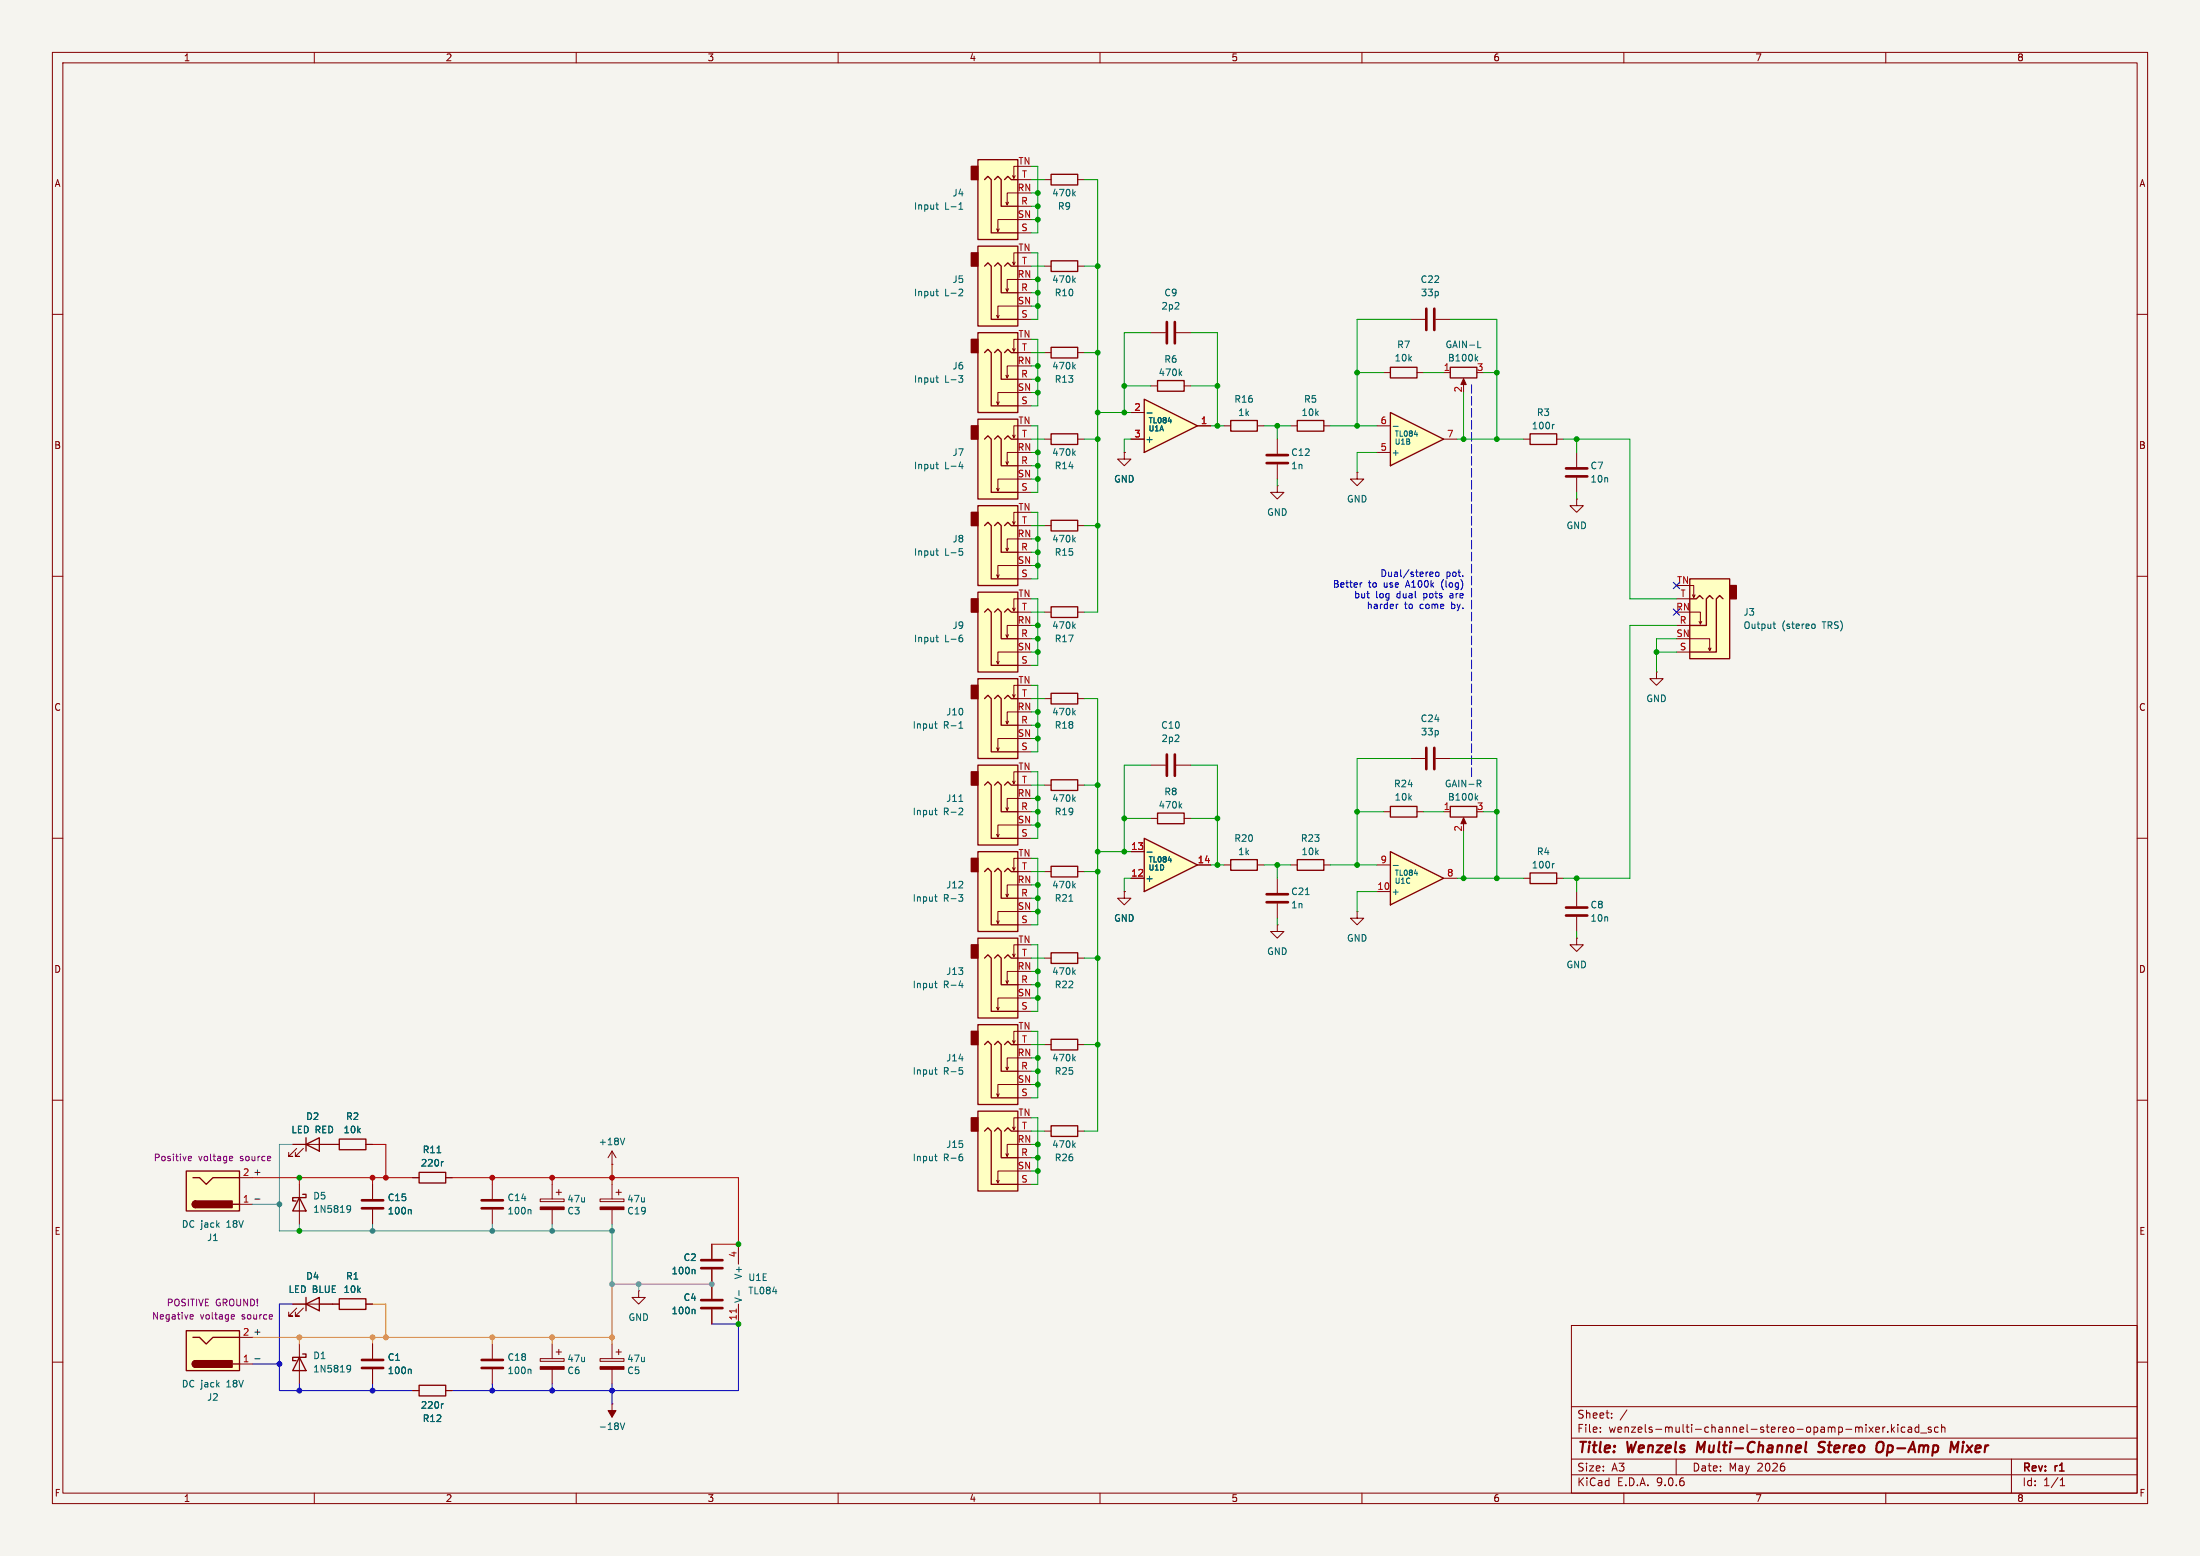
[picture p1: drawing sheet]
<svg xmlns="http://www.w3.org/2000/svg" width="420mm" height="297mm" viewBox="0 0 420 297" stroke-linecap="round" stroke-linejoin="round" font-family="sans-serif">
<path d="M0 0h420v297h-420z" fill="#f5f4ef" stroke="#f5f4ef" stroke-width=".19"/>
<g fill="none" stroke="#840000" stroke-width=".19">
<path d="M10 10h400v277h-400zM12 12h396v273h-396zM60 10v2M110 10v2M160 10v2M210 10v2M260 10v2M310 10v2M360 10v2M10 60h2M408 60h2M10 110h2"/>
<path d="M408 110h2M10 160h2M264.2 154.9h1.2M270.5 154.9h1.3M408 160h2M233.7 165.1h1.2M240 165.1h1.3M243.8 176.5v1.3h1.3l-1.3 1.3-1.2-1.3h1.2M243.8 176.5h.1M243.8 167.6v2.8M243.8 172.5v2.8M246.4 165.1h1.2"/>
<path d="M252.7 165.1h1.3M259.1 174v1.3h1.2l-1.2 1.2-1.3-1.2h1.3M259.1 174h.1M301 179.1v1.2h1.3l-1.3 1.3-1.3-1.3h1.3M301 179.1h.1M301 170.2v2.8M301 175v2.8M10 210h2M408 210h2M300 253h108v32h-108zM10 260h2M300 278.5h108"/>
<path d="M300 274.5h108M300 268.5h108M305.5 273.2v.2M305.5 272.5v.1M307.7 270.5v.2M307.7 269.8v.1M310.6 269.1l-1.3 1.9M320 278.5v3M356.8 272.4l.8 1M357.6 272.4l-.8 1M358.1 272.9l.7-.2-.1-.2-.4-.1-.2 .2 .1 .7h.5M359.4 272.4v1"/>
<path d="M359.9 272.4l-.3 .1-.2 .2M360.4 273.2v.2M361.1 271.9v1.5M361.2 272.8l.5 .6M361.7 272.4l-.6 .6M362.3 271.9v.1M362.3 272.4v1M363.7 272.5l-.5-.1-.3 .3 .2 .6h.6M364.3 272.5h.6v.9M364.9 272.7l-.5 .1a.29 .29 0 0 0-.2 .3 .29 .29 0 0 0 .2 .3l.5-.1M366.3 272.5l-.4-.1-.3 .3 .1 .6h.6M366.3 271.9v1.5"/>
<path d="M366.7 273.5h1.1M368.7 272.5l-.4-.1-.2 .2 .1 .2 .5 .2v.3h-.6M370 272.5l-.4-.1-.3 .3 .1 .6h.6M370.7 272.5l.2-.1 .3 .1 .1 .9M370.7 271.9v1.5M384 278.5v6.5M408 260h2M60 285v2M110 285v2M160 285v2M210 285v2M260 285v2"/>
<path d="M300 281.5h108M310 285v2M360 285v2M393.3 283.6h.9M393.3 282.5l.4-.4v1.5"/>
</g>
<path d="M324.2 275.2l-.3 2M344.8 275.2l-.2 1.7 .3 .3M348.1 277a.85 .85 0 0 1-1 .1M348.2 275.2l-.7 .1a.46 .46 0 0 0-.3 .5 .46 .46 0 0 0 .4 .4l.5 .1M358.4 275.5a.69 .69 0 0 1 1.1 0 1.47 1.47 0 0 1-.5 1.7l-.6-.1M372.5 275.2l.5 1.4 .9-1.4-.3 2M374.7 275.9l-.1 1.3M374.8 275.2v.2" fill="none" stroke="#840000" stroke-width=".4"/>
<path d="M265.4 153.9h5.1v2.1h-5.1zM234.9 164.1h5.1v2h-5.1zM247.6 164.1h5.1v2h-5.1z" fill="none" stroke="#840000" stroke-width=".25"/>
<path d="M241.8 170.7h4.1M241.8 172.2h4.1M299 173.2h4M299 174.8h4" fill="none" stroke="#840000" stroke-width=".51"/>
<path d="M249.2 170.8h.7" fill="none" stroke="#006464" stroke-width=".19"/>
<path d="M265.4 162.6l10.2 5-10.2 5.1z" fill="#ffffc2"/>
<path d="M276.9 153.9h5v2.1h-5zM265.4 162.6l10.2 5-10.2 5.1zM292.1 166.6h5.1v2.1h-5.1z" fill="none" stroke="#840000" stroke-width=".25"/>
<path d="M269.2 144.8h2.8M274.1 144.8h2.8M275.6 154.9h1.3M279.4 156.5v1M262.9 170.2h2.5M262.9 165.1h2.5M275.6 167.6h2.5M290.8 167.6h1.3M297.2 167.6h1.2" fill="none" stroke="#840000" stroke-width=".19"/>
<path d="M281.8 152.2l.3 .5M282 148.9h.5l.2 .3-.1 .3-.6 .1M282.1 151.9l-.5 .5M282.3 149.6l.4 .6M266 165.2h.9M270 166.7h.6M296.7 164.8l-.2 .1" fill="none" stroke="#006464" stroke-width=".19"/>
<path d="M272.3 142.7v4.1M273.8 142.7v4.1" fill="none" stroke="#840000" stroke-width=".51"/>
<path d="M279.4 156.1l.5 1.1h-1z" fill="#840000" stroke="#840000" stroke-width=".19"/>
<path d="M322.6 110.5h7.6v15.2h-7.6z" fill="#ffffc2"/>
<path d="M330.2 111.8h1.3v2.5h-1.3z" fill="#840000" stroke="#840000" stroke-width=".25"/>
<path d="M276.9 70.1h5v2h-5zM322.6 110.5h7.6v15.2h-7.6zM322.6 114.3h1.2l.7-.6 .6 .6M327 114.3l-.6-.6-.6 .6v5.1h-3.2M328.9 114.3l-.6-.6-.6 .6v10.2h-5.1" fill="none" stroke="#840000" stroke-width=".25"/>
<g fill="none" stroke="#840000" stroke-width=".19">
<path d="M269.2 61h2.8M274.1 61h2.8M275.6 71.1h1.3M279.4 72.6v1.1M301 95.3v1.2h1.3l-1.3 1.3-1.3-1.3h1.3M301 95.3h.1M301 86.4v2.8M301 91.2v2.8M320 119.4h2.6M320 114.3h2.6M322.6 116.8h2v2.3l.3-.5M322.6 111.8h.7v2.2l.3-.5"/>
<path d="M323.1 113.5l.2 .5M324.4 118.6l.2 .5M320 124.5h2.6M322.6 121.9h3.8v2.3l.2-.5M326.1 123.7l.3 .5"/>
</g>
<path d="M281.8 68.4l.3 .5M282.1 68.1l-.5 .4M282.1 66.4h.6M338.5 119.1h.5M338.7 118.7v1.1l.3 .2M346.1 119.1l.3 .1 .1 .2v.4l-.4 .2" fill="none" stroke="#006464" stroke-width=".19"/>
<path d="M279.4 72.3l.5 1.1h-1z" fill="#840000" stroke="#840000" stroke-width=".19"/>
<path d="M272.3 58.9v4.1M273.8 58.9v4.1M299 89.4h4M299 90.9h4" fill="none" stroke="#840000" stroke-width=".51"/>
<path d="M265.4 78.7l10.2 5.1-10.2 5.1z" fill="#ffffc2"/>
<path d="M265.4 78.7l10.2 5.1-10.2 5.1zM200.7 82.8h5v2h-5z" fill="none" stroke="#840000" stroke-width=".25"/>
<path d="M199.4 83.8h1.3M205.7 83.8h1.3M262.9 86.4h2.5M262.9 81.3h2.5M275.6 83.8h2.5" fill="none" stroke="#840000" stroke-width=".19"/>
<path d="M204.9 86.5l.4 .4M205.3 86.1l-.5 .5M266 81.4h.9M270 82.9h.6" fill="none" stroke="#006464" stroke-width=".19"/>
<path d="M186.7 80h7.6v15.3h-7.6z" fill="#ffffc2"/>
<path d="M185.4 81.3h1.3v2.5h-1.3z" fill="#840000" stroke="#840000" stroke-width=".25"/>
<path d="M186.7 80h7.6v15.3h-7.6zM188 83.8l.6-.6 .6 .6v10.2h5.1M189.9 83.8l.6-.6 .6 .6v5.1h3.2M191.8 83.8l.6-.6 .6 .6h1.3" fill="none" stroke="#840000" stroke-width=".25"/>
<path d="M190.8 93.2l-.3 .5M192.5 88.1l-.2 .5M193.8 83.1l-.3 .5M194.3 91.4h-3.8v2.3l-.3-.5M194.3 86.4h-2v2.2l-.3-.5M194.3 81.3h-.8v2.3l-.2-.5M194.3 94h2.5M194.3 88.9h2.5M194.3 83.8h2.5" fill="none" stroke="#840000" stroke-width=".19"/>
<path d="M178.7 88.6h.4M178.8 89.3l.3 .2M183.1 89.1h.8M183.7 88.6v.9" fill="none" stroke="#006464" stroke-width=".19"/>
<path d="M186.7 96.5h7.6v15.3h-7.6z" fill="#ffffc2"/>
<path d="M185.4 97.8h1.3v2.5h-1.3z" fill="#840000" stroke="#840000" stroke-width=".25"/>
<path d="M186.7 96.5h7.6v15.3h-7.6zM200.7 99.3h5v2h-5zM188 100.3l.6-.6 .6 .6v10.2h5.1M189.9 100.3l.6-.6 .6 .6v5.1h3.2M191.8 100.3l.6-.6 .6 .6h1.3" fill="none" stroke="#840000" stroke-width=".25"/>
<path d="M193.8 99.6l-.3 .5M194.3 97.8h-.8v2.3l-.2-.5M190.8 109.7l-.3 .5M192.5 104.6l-.2 .6M194.3 108h-3.8v2.2l-.3-.5M194.3 102.9h-2v2.3l-.3-.6M194.3 110.5h2.5M194.3 105.4h2.5M194.3 100.3h2.5M199.4 100.3h1.3M205.7 100.3h1.3" fill="none" stroke="#840000" stroke-width=".19"/>
<path d="M178.7 105.1h.4M178.8 105.8l.3 .2M183.1 104.7h.6M183.3 105.2h.3l.2 .2-.1 .5-.4 .1M204.9 103l.4 .4M205.3 102.6l-.5 .5" fill="none" stroke="#006464" stroke-width=".19"/>
<path d="M186.7 129.5h7.6v15.3h-7.6z" fill="#ffffc2"/>
<path d="M185.4 130.8h1.3v2.6h-1.3z" fill="#840000" stroke="#840000" stroke-width=".25"/>
<path d="M186.7 129.5h7.6v15.3h-7.6zM188 133.4l.6-.7 .6 .7v10.1h5.1M189.9 133.4l.6-.7 .6 .7v5h3.2M191.8 133.4l.6-.7 .6 .7h1.3" fill="none" stroke="#840000" stroke-width=".25"/>
<path d="M192.5 137.7l-.2 .5M193.8 132.6l-.3 .5M194.3 135.9h-2v2.3l-.3-.5M194.3 130.8h-.8v2.3l-.2-.5M194.3 138.4h2.5M194.3 133.4h2.5M190.8 142.7l-.3 .6M194.3 141h-3.8v2.3l-.3-.6M194.3 143.5h2.5" fill="none" stroke="#840000" stroke-width=".19"/>
<path d="M178.4 138.2h.5M178.6 138.8l.3 .2M183.1 139h.7M183.2 138l.2-.3v1.3" fill="none" stroke="#006464" stroke-width=".19"/>
<path d="M186.7 113h7.6v15.3h-7.6z" fill="#ffffc2"/>
<path d="M185.4 114.3h1.3v2.5h-1.3z" fill="#840000" stroke="#840000" stroke-width=".25"/>
<path d="M265.4 70.1h5.1v2h-5.1zM186.7 113h7.6v15.3h-7.6zM188 116.8l.6-.6 .6 .6v10.2h5.1M189.9 116.8l.6-.6 .6 .6v5.1h3.2M191.8 116.8l.6-.6 .6 .6h1.3M200.7 115.8h5v2.1h-5zM200.7 132.3h5v2.1h-5z" fill="none" stroke="#840000" stroke-width=".25"/>
<g fill="none" stroke="#840000" stroke-width=".19">
<path d="M264.2 71.1h1.2M270.5 71.1h1.3M214.6 86.4v1.2h1.3l-1.3 1.3-1.2-1.3h1.2M214.6 86.4h.1M193.8 116.1l-.3 .5M194.3 119.4h-2v2.3l-.3-.5M194.3 114.3h-.8v2.3l-.2-.5M194.3 116.8h2.5M199.4 116.8h1.3M205.7 116.8h1.3M190.8 126.2l-.3 .5M192.5 121.2l-.2 .5"/>
<path d="M194.3 124.5h-3.8v2.2l-.3-.5M194.3 127h2.5M194.3 121.9h2.5M199.4 133.4h1.3M205.7 133.4h1.3"/>
</g>
<path d="M204.9 119.5l.4 .5M205.3 119.1l-.5 .5M178.7 121.7h.4M178.8 122.3l.3 .2M183.3 121.7h.3l.2 .3-.1 .4-.4 .1M183.4 121.2h.3M204.9 136l.4 .5M205.3 135.6l-.5 .5" fill="none" stroke="#006464" stroke-width=".19"/>
<path d="M218.4 76.2l10.2 5.1-10.2 5.1z" fill="#ffffc2"/>
<path d="M200.7 66.3h5v2h-5zM218.4 76.2l10.2 5.1-10.2 5.1zM221 72.6h5.1v2.1h-5.1z" fill="none" stroke="#840000" stroke-width=".25"/>
<path d="M199.4 67.3h1.3M205.7 67.3h1.3M215.9 78.7h2.5M219.7 73.7h1.3M219.7 63.5h2.8M224.5 63.5h2.8M226.1 73.7h1.2M215.9 83.8h2.5M228.6 81.3h2.5M214.6 170.2v1.3h1.3l-1.3 1.2-1.2-1.2h1.2M214.6 170.2h.1" fill="none" stroke="#840000" stroke-width=".19"/>
<path d="M204.9 69.9l.4 .5M205.3 69.6l-.5 .5M219 78.8h.9M225.2 71.2l.4 .5M225.6 70.9l-.5 .4M223 80.4h.6" fill="none" stroke="#006464" stroke-width=".19"/>
<path d="M222.8 61.5v4M224.3 61.5v4" fill="none" stroke="#840000" stroke-width=".51"/>
<path d="M218.4 160l10.2 5.1-10.2 5.1z" fill="#ffffc2"/>
<path d="M221 155.2h5.1v2h-5.1zM218.4 160l10.2 5.1-10.2 5.1z" fill="none" stroke="#840000" stroke-width=".25"/>
<path d="M219.7 156.2h1.3M219.7 146.1h2.8M224.5 146.1h2.8M226.1 156.2h1.2M215.9 167.6h2.5M215.9 162.6h2.5M228.6 165.1h2.5" fill="none" stroke="#840000" stroke-width=".19"/>
<path d="M225.2 153.8l.4 .4M225.6 153.4l-.5 .5M219 162.7h.9M223 164.2h.6" fill="none" stroke="#006464" stroke-width=".19"/>
<path d="M222.8 144v4.1M224.3 144v4.1" fill="none" stroke="#840000" stroke-width=".51"/>
<path d="M186.7 195.6h7.6v15.2h-7.6z" fill="#ffffc2"/>
<path d="M185.4 196.9h1.3v2.5h-1.3z" fill="#840000" stroke="#840000" stroke-width=".25"/>
<path d="M186.7 195.6h7.6v15.2h-7.6zM188 199.4l.6-.6 .6 .6v10.2h5.1M189.9 199.4l.6-.6 .6 .6v5.1h3.2M191.8 199.4l.6-.6 .6 .6h1.3M200.7 181.9h5v2h-5zM200.7 198.4h5v2h-5z" fill="none" stroke="#840000" stroke-width=".25"/>
<g fill="none" stroke="#840000" stroke-width=".19">
<path d="M193.8 198.6l-.3 .5M194.3 196.9h-.8v2.2l-.2-.5M194.3 199.4h2.5M199.4 199.4h1.3M199.4 182.9h1.3M205.7 199.4h1.3M205.7 182.9h1.3M116.8 219.7l-.7 1.3M116.8 219.7l.8 1.3M116.8 219.7v2.5M190.8 208.8l-.3 .5M192.5 203.7l-.2 .5"/>
<path d="M194.3 207h-3.8v2.3l-.3-.5M194.3 201.9h-2v2.3l-.3-.5M194.3 209.6h2.5M194.3 204.5h2.5M114.6 228.9h4.5v.5h-4.5zM116.8 222.2h.1M116.8 226.1v2.8M116.8 230.9v2.8M117.6 227.6h1M118.1 227.1v1M135.9 237.5v2.8M141 237.5v3.8"/>
<path d="M121.9 246.4v1.2h1.3l-1.3 1.3-1.3-1.3h1.3M121.9 246.4h.1M135.9 242.3v5.6M135.9 249.9v2.8M141 248.9v3.8"/>
</g>
<path d="M204.9 185.5l.4 .5M205.3 185.2l-.5 .4M119.3 217.2l-.5 1.3M178.4 204.2h.5M178.6 204.9l.3 .1M183.1 203.8h.6M183.3 204.3h.3l.2 .2-.1 .4-.4 .1M204.9 202l.4 .5M205.3 201.7l-.5 .4M132.5 249.9l.2 .2v.7M132.5 242.3l.2 .2v.6M141.1 246.3v1" fill="none" stroke="#006464" stroke-width=".19"/>
<path d="M114.6 230.4h4.5v.5h-4.5z" fill="#840000" stroke="#840000" stroke-width=".19"/>
<path d="M133.9 248.2h4M133.9 249.7h4M133.9 240.5h4M133.9 242.1h4" fill="none" stroke="#840000" stroke-width=".51"/>
<path d="M140.6 249.9v.7" fill="none" stroke="#a90000" stroke-width=".19"/>
<path d="M186.7 212.1h7.6v15.2h-7.6z" fill="#ffffc2"/>
<path d="M185.4 213.4h1.3v2.5h-1.3z" fill="#840000" stroke="#840000" stroke-width=".25"/>
<path d="M186.7 212.1h7.6v15.2h-7.6zM188 215.9l.6-.6 .6 .6v10.2h5.1M189.9 215.9l.6-.6 .6 .6v5.1h3.2M191.8 215.9l.6-.6 .6 .6h1.3" fill="none" stroke="#840000" stroke-width=".25"/>
<path d="M193.8 215.1l-.3 .5M194.3 218.4h-2v2.3l-.3-.5M194.3 213.4h-.8v2.2l-.2-.5M194.3 215.9h2.5M190.8 225.3l-.3 .5M192.5 220.2l-.2 .5M194.3 223.5h-3.8v2.3l-.3-.5M194.3 226.1h2.5M194.3 221h2.5" fill="none" stroke="#840000" stroke-width=".19"/>
<path d="M178.4 220.7h.5M178.6 221.4l.3 .2M183.3 220.8h.3l.2 .2-.1 .4-.4 .2M183.4 220.3h.3" fill="none" stroke="#006464" stroke-width=".19"/>
<path d="M186.7 162.6h7.6v15.2h-7.6z" fill="#ffffc2"/>
<path d="M185.4 163.8h1.3v2.6h-1.3z" fill="#840000" stroke="#840000" stroke-width=".25"/>
<path d="M186.7 162.6h7.6v15.2h-7.6zM188 166.4l.6-.7 .6 .7v10.1h5.1M189.9 166.4l.6-.7 .6 .7v5.1h3.2M191.8 166.4l.6-.7 .6 .7h1.3" fill="none" stroke="#840000" stroke-width=".25"/>
<path d="M190.8 175.8l-.3 .5M192.5 170.7l-.2 .5M193.8 165.6l-.3 .5M194.3 174h-3.8v2.3l-.3-.5M194.3 168.9h-2v2.3l-.3-.5M194.3 163.8h-.8v2.3l-.2-.5M194.3 176.5h2.5M194.3 171.5h2.5M194.3 166.4h2.5" fill="none" stroke="#840000" stroke-width=".19"/>
<path d="M178.4 171.2h.5M178.6 171.8l.3 .2M183 170.8h.8l-.4 .4 .3 .2 .1 .4-.2 .2h-.4" fill="none" stroke="#006464" stroke-width=".19"/>
<path d="M186.7 179.1h7.6v15.2h-7.6z" fill="#ffffc2"/>
<path d="M185.4 180.3h1.3v2.6h-1.3z" fill="#840000" stroke="#840000" stroke-width=".25"/>
<path d="M200.7 148.8h5v2.1h-5zM186.7 179.1h7.6v15.2h-7.6zM188 182.9l.6-.7 .6 .7v10.1h5.1M189.9 182.9l.6-.7 .6 .7v5.1h3.2M191.8 182.9l.6-.7 .6 .7h1.3M58.4 218.4l2.6-1.2v2.5zM58.4 217.2v2.5M64.8 217.4h5v2.1h-5zM200.7 214.9h5v2h-5zM57.1 228.6l1.3 2.5h-2.5zM57.8 228h.6v.6h-2.5v.6h.6M80 223.8h5.1v2h-5.1z" fill="none" stroke="#840000" stroke-width=".25"/>
<g fill="none" stroke="#840000" stroke-width=".19">
<path d="M316.2 128.3v1.2h1.3l-1.3 1.3-1.2-1.3h1.2M316.2 128.3h.1M199.4 149.9h1.3M205.7 149.9h1.3M190.8 192.3l-.3 .5M192.5 187.2l-.2 .5M193.8 182.1l-.3 .5M194.3 190.5h-3.8v2.3l-.3-.5M194.3 185.4h-2v2.3l-.3-.5M194.3 180.3h-.8v2.3l-.2-.5M194.3 193h2.5M194.3 188h2.5"/>
<path d="M194.3 182.9h2.5M55.9 218.4h8.9M56.6 219.2l-1.5 1.5h.8h-.8v-.7M57.9 219.2l-1.5 1.5h.7h-.7v-.7M69.8 218.4h1.3M199.4 215.9h1.3M205.7 215.9h1.3M57.1 226.1v7.6M71.1 226.1v2.8M71.1 230.9v2.8M78.7 224.8h1.3M85.1 224.8h1.3"/>
<path d="M94 256.5v2.8M94 261.4v2.8"/>
</g>
<g fill="none" stroke="#006464" stroke-width=".19">
<path d="M204.9 152.5l.4 .5M205.3 152.1l-.5 .5M178.4 187.7h.5M178.6 188.4l.3 .1M183.1 188.1h.8M183.7 187.7v.8M204.9 218.5l.4 .5M205.3 218.2l-.5 .5M66.3 230.2l.4-.1 .2 .3a.84 .84 0 0 1-.3 1h-.3M66.9 230.7l-.2 .2h-.4M78.3 230.9l.2 .2v.6M83.4 220h.8"/>
<path d="M84.6 221.7l-.2 .1M101.2 261.4l.2 .1v.7"/>
</g>
<path d="M69.1 229.1h4.1M69.1 230.6h4.1M91.9 259.6h4.1M91.9 261.1h4.1" fill="none" stroke="#840000" stroke-width=".51"/>
<path d="M186.7 146.1h7.6v15.2h-7.6z" fill="#ffffc2"/>
<path d="M185.4 147.3h1.3v2.6h-1.3z" fill="#840000" stroke="#840000" stroke-width=".25"/>
<path d="M292.1 82.8h5.1v2h-5.1zM186.7 146.1h7.6v15.2h-7.6zM188 149.9l.6-.7 .6 .7v10.1h5.1M189.9 149.9l.6-.7 .6 .7v5h3.2M191.8 149.9l.6-.7 .6 .7h1.3M200.7 165.4h5v2h-5zM58.4 248.9l2.6-1.3v2.6zM58.4 247.6v2.6M64.8 247.9h5v2h-5zM80 264.4h5.1v2h-5.1z" fill="none" stroke="#840000" stroke-width=".25"/>
<g fill="none" stroke="#840000" stroke-width=".19">
<path d="M290.8 83.8h1.3M297.2 83.8h1.2M190.8 159.3l-.3 .5M192.5 154.2l-.2 .5M193.8 149.1l-.3 .5M194.3 157.5h-3.8v2.3l-.3-.5M194.3 152.4h-2v2.3l-.3-.5M194.3 147.3h-.8v2.3l-.2-.5M194.3 154.9h2.5M194.3 149.9h2.5M194.3 160h2.5M199.4 166.4h1.3"/>
<path d="M205.7 166.4h1.3M94 226.1v2.8M94 230.9v2.8M103.1 228.9h4.6v.5h-4.6zM105.4 226.1v2.8M105.4 230.9v2.8M106.2 227.6h1M106.7 227.1v1M55.9 248.9h8.9M56.6 249.7l-1.5 1.5h.8h-.8v-.8M57.9 249.7l-1.5 1.5h.7h-.7v-.8M69.8 248.9h1.3"/>
<path d="M71.1 256.5v2.8M103.1 259.3h4.6v.5h-4.6zM105.4 256.5v2.8M106.2 258.1h1M106.7 257.6v1M71.1 261.4v2.8M78.7 265.4h1.3M85.1 265.4h1.3M105.4 261.4v2.8M116.8 268h.1M116.8 268v2.5"/>
</g>
<path d="M296.7 81l-.2 .1M178.4 154.7h.5M178.6 155.3l.3 .2M183.1 153h.7M183.3 154.2l.4 .1 .1 .3-.8 .9h.8M204.1 172h.7M204.9 169l.4 .5M205.3 168.6l-.5 .5M101.2 230.9l.2 .2v.6M78.3 261.4l.2 .1v.7M84.6 268h-.2M118.4 271.6l.4 1.3 .5-1.3" fill="none" stroke="#006464" stroke-width=".19"/>
<path d="M91.9 229.1h4.1M91.9 230.6h4.1M69.1 259.6h4.1M69.1 261.1h4.1" fill="none" stroke="#840000" stroke-width=".51"/>
<g fill="#840000" stroke="#840000" stroke-width=".19">
<path d="M103.1 230.4h4.6v.5h-4.6z"/>
<path d="M116.1 269.2h1.5l-.8 1.3z"/>
<path d="M103.1 260.9h4.6v.5h-4.6z"/>
</g>
<path d="M35.6 254h10.1v7.6h-10.1z" fill="#ffffc2"/>
<path d="M35.6 254h10.1v7.6h-10.1zM36.8 255.3h1.3l1.3 1.2 1.2-1.2h5.1M37.3 259.7a.64 .64 0 0 0-.6 .6 .64 .64 0 0 0 .6 .7M44.4 260.3h1.3" fill="none" stroke="#840000" stroke-width=".25"/>
<g fill="#840000" stroke="#840000" stroke-width=".25">
<path d="M36.9 259.9l.4-.2v1.3a.63 .63 0 0 1-.5-.4 .63 .63 0 0 1 .1-.7z"/>
<path d="M37.3 259.7h7v1.3h-7z"/>
</g>
<path d="M45.7 260.3h2.6" fill="none" stroke="#840000" stroke-width=".19"/>
<path d="M36.3 251.7h.5M36.3 251l.4-.1 .2 .3-.6 .2M44.3 250.9l.4 .1 .1 .2-.7 .2M44.7 251.7l-.4 .1" fill="none" stroke="#840084" stroke-width=".19"/>
<path d="M35.6 223.5h10.1v7.6h-10.1z" fill="#ffffc2"/>
<path d="M200.7 33.3h5v2h-5zM35.6 223.5h10.1v7.6h-10.1zM36.8 224.8h1.3l1.3 1.3 1.2-1.3h5.1M37.3 229.2a.64 .64 0 0 0-.6 .7 .64 .64 0 0 0 .6 .6M44.4 229.9h1.3M57.1 259.1l1.3 2.5h-2.5zM57.8 258.4h.6v.7h-2.5v.6h.6" fill="none" stroke="#840000" stroke-width=".25"/>
<g fill="#840000" stroke="#840000" stroke-width=".25">
<path d="M36.9 229.4l.4-.2v1.3a.63 .63 0 0 1-.5-.4 .63 .63 0 0 1 .1-.7z"/>
<path d="M37.3 229.2h7v1.3h-7z"/>
</g>
<path d="M199.4 34.3h1.3M205.7 34.3h1.3M45.7 229.9h2.6M57.1 256.5v7.7M114.6 259.3h4.5v.5h-4.5zM116.8 256.5v2.8M117.6 258.1h1M118.1 257.6v1M116.8 261.4v2.8" fill="none" stroke="#840000" stroke-width=".19"/>
<path d="M36 221.4l.1 .2 .4-.1M36 220.9l.1-.2 .5 .2v.1l-.6 .1M44 220.7l.4 .1v.2l-.6 .1M44.4 221.5l-.4 .1" fill="none" stroke="#840084" stroke-width=".19"/>
<path d="M204.9 36.9l.4 .5M205.3 36.6l-.5 .4M66.3 260.7l.4-.1 .2 .3a.84 .84 0 0 1-.3 1h-.3M66.9 261.2l-.2 .2-.4-.1" fill="none" stroke="#006464" stroke-width=".19"/>
<path d="M114.6 260.9h4.5v.5h-4.5z" fill="#840000" stroke="#840000" stroke-width=".19"/>
<path d="M186.7 63.5h7.6v15.2h-7.6z" fill="#ffffc2"/>
<path d="M185.4 64.8h1.3v2.5h-1.3z" fill="#840000" stroke="#840000" stroke-width=".25"/>
<path d="M186.7 63.5h7.6v15.2h-7.6zM188 67.3l.6-.6 .6 .6v10.2h5.1M189.9 67.3l.6-.6 .6 .6v5.1h3.2M191.8 67.3l.6-.6 .6 .6h1.3M247.6 80.3h5.1v2h-5.1z" fill="none" stroke="#840000" stroke-width=".25"/>
<g fill="none" stroke="#840000" stroke-width=".19">
<path d="M190.8 76.7l-.3 .5M192.5 71.6l-.2 .5M193.8 66.5l-.3 .6M194.3 74.9h-3.8v2.3l-.3-.5M194.3 69.9h-2v2.2l-.3-.5M194.3 64.8h-.8v2.3l-.2-.6M194.3 77.5h2.5M194.3 72.4h2.5M194.3 67.3h2.5M243.8 83.8v2.8M243.8 88.6v2.8M246.4 81.3h1.2"/>
<path d="M252.7 81.3h1.3"/>
</g>
<path d="M178.7 72.1h.4M178.8 72.8l.3 .2M183 71.7h.8l-.4 .5 .3 .1 .1 .4-.2 .3h-.4" fill="none" stroke="#006464" stroke-width=".19"/>
<path d="M241.8 86.9h4.1M241.8 88.4h4.1" fill="none" stroke="#840000" stroke-width=".51"/>
<path d="M186.7 47h7.6v15.2h-7.6z" fill="#ffffc2"/>
<path d="M185.4 48.3h1.3v2.5h-1.3z" fill="#840000" stroke="#840000" stroke-width=".25"/>
<path d="M186.7 47h7.6v15.2h-7.6zM188 50.8l.6-.6 .6 .6v10.2h5.1M189.9 50.8l.6-.6 .6 .6v5.1h3.2M191.8 50.8l.6-.6 .6 .6h1.3M200.7 49.8h5v2h-5zM234.9 80.3h5.1v2h-5.1z" fill="none" stroke="#840000" stroke-width=".25"/>
<g fill="none" stroke="#840000" stroke-width=".19">
<path d="M192.5 55.1l-.2 .5M193.8 50l-.3 .5M194.3 58.4h-3.8v2.3l-.3-.5M194.3 53.3h-2v2.3l-.3-.5M194.3 48.3h-.8v2.2l-.2-.5M194.3 55.9h2.5M194.3 50.8h2.5M199.4 50.8h1.3M205.7 50.8h1.3M190.8 60.2l-.3 .5M194.3 61h2.5M233.7 81.3h1.2"/>
<path d="M240 81.3h1.3M243.8 92.7v1.3h1.3l-1.3 1.3-1.2-1.3h1.2M243.8 92.7h.1"/>
</g>
<path d="M178.7 55.6h.4M178.8 56.3l.3 .2M183.3 55.2h.4l.1 .4-.8 .9h.8M204.9 53.4l.4 .5M205.3 53.1l-.5 .5" fill="none" stroke="#006464" stroke-width=".19"/>
<path d="M186.7 30.5h7.6v15.2h-7.6z" fill="#ffffc2"/>
<path d="M185.4 31.8h1.3v2.5h-1.3z" fill="#840000" stroke="#840000" stroke-width=".25"/>
<path d="M186.7 30.5h7.6v15.2h-7.6zM188 34.3l.6-.6 .6 .6v10.2h5.1M189.9 34.3l.6-.6 .6 .6v5.1h3.2M191.8 34.3l.6-.6 .6 .6h1.3" fill="none" stroke="#840000" stroke-width=".25"/>
<g fill="none" stroke="#840000" stroke-width=".19">
<path d="M192.5 38.6l-.2 .5M193.8 33.5l-.3 .5M194.3 36.8h-2v2.3l-.3-.5M194.3 31.8h-.8v2.2l-.2-.5M194.3 39.4h2.5M194.3 34.3h2.5M190.8 43.7l-.3 .5M194.3 41.9h-3.8v2.3l-.3-.5M194.3 44.5h2.5M215.9 78.7h2.5M214.6 86.4h.1M215.9 83.8h2.5"/>
<path d="M228.6 81.3h2.5M259.1 90.2v1.2h1.2l-1.2 1.3-1.3-1.3h1.3M259.1 90.2h.1M214.6 170.2h.1M215.9 167.6h2.5M215.9 162.6h2.5M228.6 165.1h2.5M55.9 218.4h2.5M61 218.4h3.8M69.8 218.4h1.3M71.1 226.1v2.8M71.1 230.9v2.8"/>
<path d="M78.7 224.8h1.3M85.1 224.8h1.3M135.9 237.5v2.8M55.9 248.9h2.5M61 248.9h3.8M69.8 248.9h1.3M71.1 256.5v2.8M135.9 242.3v5.6M135.9 249.9v2.8M71.1 261.4v2.8M78.7 265.4h1.3M85.1 265.4h1.3"/>
</g>
<g fill="none" stroke="#006464" stroke-width=".19">
<path d="M178.7 39.1h.4M178.8 39.8l.3 .1M183.1 39.9h.7M183.1 39l.3-.3v1.2M219 78.8h.9M223 80.4h.6M219 162.7h.9M223 164.2h.6M78.3 230.9l.2 .2v.6M83.4 220h.8M84.6 221.7l-.2 .1M132.5 249.9l.2 .2v.7"/>
<path d="M132.5 242.3l.2 .2v.6M78.3 261.4l.2 .1v.7M84.6 268h-.2"/>
</g>
<path d="M48.7 228.9h.9M48.7 259.4h.9" fill="none" stroke="#0f0f0f" stroke-width=".19"/>
<path d="M280.9 73.4v74.9" fill="none" stroke="#0000c2" stroke-width=".19" stroke-dasharray="1.7 .6"/>
<g fill="none" stroke="#0000c2" stroke-width=".19">
<path d="M260 111.2l-.3 .3M266.9 115.3l-.3 .3M273 110h.5M273 109.3l.4-.1 .2 .3-.6 .1M274.1 109.3l.2-.1 .4 .1v.5l-.1 .2h-.3l-.2-.1zM55.9 248.9h-2.6v16.5h25.4M135.9 252.7h5.1v12.7h-54.6M48.3 260.3h5M57.1 264.2v1.2M71.1 264.2v1.2M94 264.2v1.2M105.4 264.2v1.2"/>
<path d="M116.8 264.2v3.8"/>
</g>
<g fill="none" stroke="#009600" stroke-width=".19">
<path d="M196.8 31.8h1.3v12.7h-1.3M196.8 34.3h2.6M196.8 36.8h1.3M196.8 39.4h1.3M207 34.3h2.5v82.5h-2.5M196.8 48.3h1.3v12.7h-1.3M196.8 53.3h1.3M196.8 55.9h1.3M196.8 58.4h1.3M196.8 41.9h1.3M196.8 50.8h2.6M207 50.8h2.5"/>
<path d="M196.8 64.8h1.3v12.7h-1.3M196.8 67.3h2.6M196.8 74.9h1.3M196.8 72.4h1.3M196.8 69.9h1.3M207 67.3h2.5M209.5 78.7h6.4M214.6 73.7h5.1M219.7 63.5h-5.1v15.2M227.3 63.5h5.1v17.8M227.3 73.7h5.1M259.1 71.1h5.1"/>
<path d="M269.2 61h-10.1v20.3M271.8 71.1h3.8M276.9 61h8.8v22.8M279.4 74.9v8.9M283.2 71.1h2.5M196.8 81.3h1.3v12.7h-1.3M196.8 97.8h1.3v12.7h-1.3M196.8 83.8h2.6M196.8 86.4h1.3M196.8 88.9h1.3M196.8 91.4h1.3M207 83.8h2.5"/>
<path d="M215.9 83.8h-1.3v2.6M231.1 81.3h2.6M241.3 81.3h5.1M243.8 81.3v2.5M243.8 91.4v1.3M254 81.3h8.9M262.9 86.4h-3.8v3.8M278.1 83.8h12.7M298.4 83.8h12.7v30.5h8.9M301 83.8v2.6M301 94v1.3M196.8 114.3h1.3v12.7h-1.3"/>
<path d="M196.8 116.8h2.6M196.8 119.4h1.3M196.8 105.4h1.3M196.8 108h1.3M196.8 102.9h1.3M196.8 100.3h2.6M207 100.3h2.5M320 119.4h-8.9v48.2h-12.7M196.8 130.8h1.3v12.7h-1.3M196.8 121.9h1.3M196.8 124.5h1.3M196.8 133.4h2.6"/>
<path d="M196.8 135.9h1.3M196.8 138.4h1.3M207 133.4h2.5v82.5h-2.5M316.2 124.5h3.8M320 121.9h-3.8v6.4M196.8 147.3h1.3v12.7h-1.3M196.8 157.5h1.3M196.8 154.9h1.3M196.8 152.4h1.3M196.8 149.9h2.6M196.8 141h1.3M207 149.9h2.5"/>
<path d="M214.6 156.2h5.1M219.7 146.1h-5.1v16.5M227.3 146.1h5.1v19M227.3 156.2h5.1M259.1 154.9h5.1M269.2 144.8h-10.1v20.3M271.8 154.9h3.8M276.9 144.8h8.8v22.8M279.4 158.8v8.8M283.2 154.9h2.5M196.8 163.8h1.3v12.7h-1.3M196.8 166.4h2.6"/>
<path d="M196.8 174h1.3M196.8 171.5h1.3M196.8 168.9h1.3M207 166.4h2.5M209.5 162.6h6.4M215.9 167.6h-1.3v2.6M231.1 165.1h2.6M241.3 165.1h5.1M243.8 165.1v2.5M243.8 175.3v1.2M254 165.1h8.9M262.9 170.2h-3.8v3.8"/>
<path d="M278.1 167.6h12.7M301 167.6v2.6M301 177.8v1.3M196.8 180.3h1.3v12.7h-1.3M196.8 196.9h1.3v12.7h-1.3M196.8 182.9h2.6M196.8 199.4h2.6M196.8 188h1.3M196.8 190.5h1.3M196.8 185.4h1.3M207 182.9h2.5M207 199.4h2.5"/>
<path d="M196.8 213.4h1.3v12.7h-1.3M196.8 218.4h1.3M196.8 215.9h2.6M196.8 201.9h1.3M196.8 207h1.3M196.8 204.5h1.3M196.8 223.5h1.3M196.8 221h1.3"/>
</g>
<path d="M71.1 218.4h2.6v6.4M48.3 224.8h30.4M57.1 224.8v1.3M71.1 224.8v1.3M86.4 224.8h54.6v12.7h-5.1M94 224.8v1.3M105.4 224.8v1.3M116.8 222.2v3.9" fill="none" stroke="#c20000" stroke-width=".19"/>
<path d="M48.3 255.3h68.5M57.1 255.3v1.2M71.1 248.9h2.6v6.4M71.1 255.3v1.2M94 255.3v1.2M105.4 255.3v1.2M116.8 245.1v11.4" fill="none" stroke="#dd8500" stroke-width=".19"/>
<path d="M55.9 218.4h-2.6v16.5h63.5M48.3 229.9h5M57.1 233.7v1.2M71.1 233.7v1.2M94 233.7v1.2M105.4 233.7v1.2M116.8 233.7v11.4" fill="none" stroke="#00c2c2" stroke-width=".19"/>
<path d="M116.8 245.1h19.1M121.9 245.1v1.3" fill="none" stroke="#848484" stroke-width=".19"/>
<path d="M319.4 111.2l1.2 1.2M319.4 116.2l1.2 1.2M320.6 111.2l-1.2 1.2M320.6 116.2l-1.2 1.2" fill="none" stroke="#000084" stroke-width=".19"/>
<g fill="#009600" stroke="#009600" stroke-width=".19">
<circle cx="232.4" cy="156.2" r=".46"/>
<circle cx="259.1" cy="154.9" r=".46"/>
<circle cx="285.7" cy="154.9" r=".46"/>
<circle cx="198.1" cy="105.4" r=".46"/>
<circle cx="198.1" cy="108" r=".46"/>
<circle cx="198.1" cy="121.9" r=".46"/>
<circle cx="198.1" cy="102.9" r=".46"/>
<circle cx="198.1" cy="119.4" r=".46"/>
<circle cx="198.1" cy="124.5" r=".46"/>
<circle cx="232.4" cy="73.7" r=".46"/>
<circle cx="232.4" cy="81.3" r=".46"/>
<circle cx="214.6" cy="73.7" r=".46"/>
<circle cx="259.1" cy="81.3" r=".46"/>
<circle cx="243.8" cy="81.3" r=".46"/>
<circle cx="209.5" cy="50.8" r=".46"/>
<circle cx="198.1" cy="41.9" r=".46"/>
<circle cx="198.1" cy="36.8" r=".46"/>
<circle cx="198.1" cy="39.4" r=".46"/>
<circle cx="198.1" cy="55.9" r=".46"/>
<circle cx="198.1" cy="53.3" r=".46"/>
<circle cx="209.5" cy="67.3" r=".46"/>
<circle cx="209.5" cy="78.7" r=".46"/>
<circle cx="198.1" cy="86.4" r=".46"/>
<circle cx="198.1" cy="135.9" r=".46"/>
<circle cx="198.1" cy="69.9" r=".46"/>
<circle cx="198.1" cy="58.4" r=".46"/>
<circle cx="209.5" cy="100.3" r=".46"/>
<circle cx="198.1" cy="91.4" r=".46"/>
<circle cx="209.5" cy="83.8" r=".46"/>
<circle cx="198.1" cy="88.9" r=".46"/>
<circle cx="214.6" cy="78.7" r=".46"/>
<circle cx="198.1" cy="74.9" r=".46"/>
<circle cx="198.1" cy="72.4" r=".46"/>
<circle cx="198.1" cy="204.5" r=".46"/>
<circle cx="198.1" cy="201.9" r=".46"/>
<circle cx="209.5" cy="199.4" r=".46"/>
<circle cx="198.1" cy="190.5" r=".46"/>
<circle cx="198.1" cy="171.5" r=".46"/>
<circle cx="198.1" cy="168.9" r=".46"/>
<circle cx="198.1" cy="174" r=".46"/>
<circle cx="209.5" cy="162.6" r=".46"/>
<circle cx="214.6" cy="162.6" r=".46"/>
<circle cx="198.1" cy="188" r=".46"/>
<circle cx="209.5" cy="182.9" r=".46"/>
<circle cx="198.1" cy="185.4" r=".46"/>
<circle cx="198.1" cy="152.4" r=".46"/>
<circle cx="198.1" cy="157.5" r=".46"/>
<circle cx="214.6" cy="156.2" r=".46"/>
<circle cx="301" cy="167.6" r=".46"/>
<circle cx="232.4" cy="165.1" r=".46"/>
<circle cx="259.1" cy="165.1" r=".46"/>
<circle cx="279.4" cy="167.6" r=".46"/>
<circle cx="285.7" cy="167.6" r=".46"/>
<circle cx="243.8" cy="165.1" r=".46"/>
<circle cx="279.4" cy="83.8" r=".46"/>
<circle cx="285.7" cy="71.1" r=".46"/>
<circle cx="285.7" cy="83.8" r=".46"/>
<circle cx="301" cy="83.8" r=".46"/>
<circle cx="259.1" cy="71.1" r=".46"/>
<circle cx="316.2" cy="124.5" r=".46"/>
<circle cx="198.1" cy="138.4" r=".46"/>
<circle cx="198.1" cy="141" r=".46"/>
<circle cx="209.5" cy="149.9" r=".46"/>
<circle cx="198.1" cy="154.9" r=".46"/>
<circle cx="141" cy="252.7" r=".46"/>
<circle cx="198.1" cy="221" r=".46"/>
<circle cx="198.1" cy="223.5" r=".46"/>
<circle cx="198.1" cy="207" r=".46"/>
<circle cx="141" cy="237.5" r=".46"/>
<circle cx="209.5" cy="166.4" r=".46"/>
<circle cx="198.1" cy="218.4" r=".46"/>
<circle cx="57.1" cy="234.9" r=".46"/>
<circle cx="57.1" cy="224.8" r=".46"/>
</g>
<g fill="#dd8500" stroke="#dd8500" stroke-width=".19">
<circle cx="105.4" cy="255.3" r=".46"/>
<circle cx="116.8" cy="255.3" r=".46"/>
<circle cx="94" cy="255.3" r=".46"/>
<circle cx="73.7" cy="255.3" r=".46"/>
<circle cx="71.1" cy="255.3" r=".46"/>
<circle cx="57.1" cy="255.3" r=".46"/>
</g>
<g fill="#00c2c2" stroke="#00c2c2" stroke-width=".19">
<circle cx="105.4" cy="234.9" r=".46"/>
<circle cx="116.8" cy="234.9" r=".46"/>
<circle cx="71.1" cy="234.9" r=".46"/>
<circle cx="94" cy="234.9" r=".46"/>
<circle cx="53.3" cy="229.9" r=".46"/>
</g>
<g fill="#c20000" stroke="#c20000" stroke-width=".19">
<circle cx="105.4" cy="224.8" r=".46"/>
<circle cx="116.8" cy="224.8" r=".46"/>
<circle cx="94" cy="224.8" r=".46"/>
<circle cx="73.7" cy="224.8" r=".46"/>
<circle cx="71.1" cy="224.8" r=".46"/>
</g>
<g fill="#0000c2" stroke="#0000c2" stroke-width=".19">
<circle cx="105.4" cy="265.4" r=".46"/>
<circle cx="116.8" cy="265.4" r=".46"/>
<circle cx="94" cy="265.4" r=".46"/>
<circle cx="71.1" cy="265.4" r=".46"/>
<circle cx="53.3" cy="260.3" r=".46"/>
<circle cx="57.1" cy="265.4" r=".46"/>
</g>
<g fill="#848484" stroke="#848484" stroke-width=".19">
<circle cx="116.8" cy="245.1" r=".46"/>
<circle cx="121.9" cy="245.1" r=".46"/>
<circle cx="135.9" cy="245.1" r=".46"/>
</g>
<g font-size="2.8" fill="#840000">
<text x="301" y="277.9">Title:</text>
<text x="310.6" y="277.9">Wenzels</text>
<text x="324.8" y="277.9">Multi-Channel</text>
<text x="348.8" y="277.9">Stereo</text>
<text x="360.7" y="277.9">Op-Amp</text>
<text x="375.6" y="277.9">Mixer</text>
</g>
<g font-size="2.1" fill="#840000">
<text x="301" y="273.7">File:</text>
<text x="301" y="271">Sheet:</text>
<text x="307.1" y="273.7">wenzels-multi-channel-stereo-opamp-mixer.kicad_sch</text>
<text x="301" y="281.1">Size:</text>
<text x="307.6" y="281.1">A3</text>
<text x="323" y="281.1">Date:</text>
<text x="330" y="281.1">May</text>
<text x="335.5" y="281.1">2026</text>
<text x="386" y="281.3">Rev:</text>
<text x="392.4" y="281.3">r1</text>
<text x="301" y="283.9">KiCad</text>
<text x="308.7" y="283.9">E.D.A.</text>
<text x="316.3" y="283.9">9.0.6</text>
<text x="386" y="283.9">Id:</text>
<text x="390.1" y="283.9">1/1</text>
</g>
<g font-size="1.8" fill="#840000">
<text x="35" y="11.9">1</text>
<text x="85" y="11.9">2</text>
<text x="135" y="11.9">3</text>
<text x="185" y="11.9">4</text>
<text x="235" y="11.9">5</text>
<text x="285" y="11.9">6</text>
<text x="335" y="11.9">7</text>
<text x="385" y="11.9">8</text>
<text x="10.3" y="35.9">A</text>
<text x="408.3" y="35.9">A</text>
<text x="10.3" y="85.9">B</text>
<text x="408.2" y="85.9">B</text>
<text x="10.3" y="135.9">C</text>
<text x="408.2" y="135.9">C</text>
<text x="10.3" y="185.9">D</text>
<text x="408.2" y="185.9">D</text>
<text x="10.3" y="235.9">E</text>
<text x="408.3" y="235.9">E</text>
<text x="10.3" y="285.9">F</text>
<text x="35" y="286.9">1</text>
<text x="85" y="286.9">2</text>
<text x="135" y="286.9">3</text>
<text x="185" y="286.9">4</text>
<text x="235" y="286.9">5</text>
<text x="285" y="286.9">6</text>
<text x="335" y="286.9">7</text>
<text x="385" y="286.9">8</text>
<text x="408.3" y="285.9">F</text>
</g>
<g font-size="1.8" fill="#a90000">
<text x="194.3" y="31.5">TN</text>
<text x="195" y="34">T</text>
<text x="194.2" y="36.6">RN</text>
<text x="194.2" y="41.7">SN</text>
<text x="194.8" y="39.1">R</text>
<text x="194.9" y="44.2">S</text>
<text x="194.2" y="53.1">RN</text>
<text x="194.3" y="48">TN</text>
<text x="195" y="50.5">T</text>
<text x="194.2" y="58.2">SN</text>
<text x="194.8" y="55.6">R</text>
<text x="194.3" y="64.5">TN</text>
<text x="194.9" y="60.7">S</text>
<text x="194.2" y="69.6">RN</text>
<text x="195" y="67.1">T</text>
<text x="275.5" y="70.9">1</text>
<text x="281.9" y="70.9">3</text>
<text x="194.2" y="74.7">SN</text>
<text x="194.8" y="72.1">R</text>
<text x="194.9" y="77.2">S</text>
<text x="279.1" y="75" transform="rotate(-90 279.1 75)">2</text>
<text x="194.3" y="81">TN</text>
<text x="195" y="83.6">T</text>
<text x="216.5" y="83.6">3</text>
<text x="216.5" y="78.5">2</text>
<text x="229.2" y="81">1</text>
<text x="263.5" y="81">6</text>
<text x="276.2" y="83.6">7</text>
<text x="194.2" y="86.1">RN</text>
<text x="194.8" y="88.6">R</text>
<text x="263.5" y="86.1">5</text>
<text x="194.2" y="91.2">SN</text>
<text x="194.9" y="93.7">S</text>
<text x="194.3" y="97.5">TN</text>
<text x="195" y="100.1">T</text>
<text x="194.2" y="102.6">RN</text>
<text x="194.2" y="107.7">SN</text>
<text x="194.8" y="105.2">R</text>
<text x="194.9" y="110.2">S</text>
<text x="320.1" y="111.5">TN</text>
<text x="194.2" y="119.1">RN</text>
<text x="194.3" y="114">TN</text>
<text x="195" y="116.6">T</text>
<text x="319.9" y="116.6">RN</text>
<text x="320.6" y="119.1">R</text>
<text x="320.7" y="114">T</text>
<text x="194.2" y="124.2">SN</text>
<text x="194.8" y="121.7">R</text>
<text x="319.9" y="121.7">SN</text>
<text x="320.6" y="124.2">S</text>
<text x="194.3" y="130.6">TN</text>
<text x="194.9" y="126.7">S</text>
<text x="194.2" y="135.6">RN</text>
<text x="195" y="133.1">T</text>
<text x="194.2" y="140.7">SN</text>
<text x="194.8" y="138.2">R</text>
<text x="194.9" y="143.3">S</text>
<text x="194.3" y="147.1">TN</text>
<text x="195" y="149.6">T</text>
<text x="194.2" y="152.1">RN</text>
<text x="194.8" y="154.7">R</text>
<text x="275.5" y="154.7">1</text>
<text x="281.9" y="154.7">3</text>
<text x="194.2" y="157.2">SN</text>
<text x="194.9" y="159.8">S</text>
<text x="279.1" y="158.8" transform="rotate(-90 279.1 158.8)">2</text>
<text x="194.3" y="163.6">TN</text>
<text x="195" y="166.1">T</text>
<text x="215.9" y="167.4">12</text>
<text x="215.9" y="162.3">13</text>
<text x="228.6" y="164.8">14</text>
<text x="263.5" y="164.8">9</text>
<text x="276.2" y="167.4">8</text>
<text x="194.2" y="168.7">RN</text>
<text x="194.2" y="173.7">SN</text>
<text x="194.8" y="171.2">R</text>
<text x="262.8" y="169.9">10</text>
<text x="194.9" y="176.3">S</text>
<text x="194.2" y="185.2">RN</text>
<text x="194.3" y="180.1">TN</text>
<text x="195" y="182.6">T</text>
<text x="194.2" y="190.2">SN</text>
<text x="194.8" y="187.7">R</text>
<text x="194.3" y="196.6">TN</text>
<text x="194.9" y="192.8">S</text>
<text x="194.2" y="201.7">RN</text>
<text x="195" y="199.1">T</text>
<text x="194.2" y="206.8">SN</text>
<text x="194.8" y="204.2">R</text>
<text x="194.9" y="209.3">S</text>
<text x="194.3" y="213.1">TN</text>
<text x="195" y="215.6">T</text>
<text x="194.2" y="218.2">RN</text>
<text x="194.8" y="220.7">R</text>
<text x="194.2" y="223.3">SN</text>
<text x="194.9" y="225.8">S</text>
<text x="46.3" y="229.6">1 -</text>
<text x="140.7" y="240.1" transform="rotate(-90 140.7 240.1)">4</text>
<text x="140.7" y="252.1" transform="rotate(-90 140.7 252.1)">11</text>
<text x="46.3" y="260.1">1 -</text>
</g>
<g font-size="1.8" fill="#006464">
<text x="174.4" y="40.2">Input</text>
<text x="180.3" y="40.2">L-1</text>
<text x="181.8" y="37.7">J4</text>
<text x="200.8" y="37.7">470k</text>
<text x="201.9" y="40.2">R9</text>
<text x="174.4" y="56.7">Input</text>
<text x="180.3" y="56.7">L-2</text>
<text x="181.8" y="54.2">J5</text>
<text x="200.8" y="54.2">470k</text>
<text x="201.3" y="56.7">R10</text>
<text x="221.6" y="59.3">2p2</text>
<text x="222.2" y="56.7">C9</text>
<text x="271.1" y="54.2">C22</text>
<text x="271.2" y="56.7">33p</text>
<text x="181.8" y="70.7">J6</text>
<text x="200.8" y="70.7">470k</text>
<text x="221.1" y="72">470k</text>
<text x="222.2" y="69.4">R6</text>
<text x="266.1" y="69.2">10k</text>
<text x="266.6" y="66.6">R7</text>
<text x="275.9" y="66.6">GAIN-L</text>
<text x="276.3" y="69.2">B100k</text>
<text x="174.4" y="73.3">Input</text>
<text x="180.3" y="73.3">L-3</text>
<text x="201.3" y="73.3">R13</text>
<text x="235.5" y="77.1">R16</text>
<text x="248.8" y="77.1">R5</text>
<text x="236.3" y="79.6">1k</text>
<text x="248.4" y="79.6">10k</text>
<text x="292.3" y="82.1">100r</text>
<text x="293.3" y="79.6">R3</text>
<text x="174.4" y="89.8">Input</text>
<text x="180.3" y="89.8">L-4</text>
<text x="181.8" y="87.2">J7</text>
<text x="200.8" y="87.2">470k</text>
<text x="201.3" y="89.8">R14</text>
<text x="218.6" y="84.7">+</text>
<text x="246.4" y="89.8">1n</text>
<text x="246.4" y="87.2">C12</text>
<text x="265.6" y="87.2">+</text>
<text x="303.5" y="89.8">C7</text>
<text x="212.6" y="92.3">GND</text>
<text x="303.5" y="92.3">10n</text>
<text x="241.8" y="98.7">GND</text>
<text x="257" y="96.1">GND</text>
<text x="299" y="101.2">GND</text>
<text x="174.4" y="106.3">Input</text>
<text x="180.3" y="106.3">L-5</text>
<text x="181.8" y="103.7">J8</text>
<text x="200.8" y="103.7">470k</text>
<text x="201.3" y="106.3">R15</text>
<text x="332.7" y="117.7">J3</text>
<text x="174.4" y="122.8">Input</text>
<text x="180.3" y="122.8">L-6</text>
<text x="181.8" y="120.2">J9</text>
<text x="200.8" y="120.2">470k</text>
<text x="201.3" y="122.8">R17</text>
<text x="332.7" y="120.2">Output</text>
<text x="340.1" y="120.2">(stereo</text>
<text x="348" y="120.2">TRS)</text>
<text x="180.6" y="136.8">J10</text>
<text x="200.8" y="136.8">470k</text>
<text x="314.2" y="134.2">GND</text>
<text x="174.1" y="139.3">Input</text>
<text x="180.1" y="139.3">R-1</text>
<text x="201.3" y="139.3">R18</text>
<text x="221.6" y="139.3">C10</text>
<text x="221.6" y="141.8">2p2</text>
<text x="271.1" y="138">C24</text>
<text x="271.2" y="140.6">33p</text>
<text x="174.1" y="155.8">Input</text>
<text x="180.1" y="155.8">R-2</text>
<text x="180.6" y="153.3">J11</text>
<text x="200.8" y="153.3">470k</text>
<text x="201.3" y="155.8">R19</text>
<text x="221.1" y="154.5">470k</text>
<text x="222.2" y="152">R8</text>
<text x="266" y="150.5">R24</text>
<text x="266.1" y="153">10k</text>
<text x="275.7" y="150.5">GAIN-R</text>
<text x="276.3" y="153">B100k</text>
<text x="235.5" y="160.9">R20</text>
<text x="248.2" y="160.9">R23</text>
<text x="236.3" y="163.4">1k</text>
<text x="248.4" y="163.4">10k</text>
<text x="292.3" y="166">100r</text>
<text x="293.3" y="163.4">R4</text>
<text x="174.1" y="172.3">Input</text>
<text x="180.1" y="172.3">R-3</text>
<text x="180.6" y="169.8">J12</text>
<text x="200.8" y="169.8">470k</text>
<text x="201.3" y="172.3">R21</text>
<text x="218.6" y="168.5">+</text>
<text x="246.4" y="173.6">1n</text>
<text x="246.4" y="171">C21</text>
<text x="265.6" y="171">+</text>
<text x="303.5" y="173.6">C8</text>
<text x="212.6" y="176.1">GND</text>
<text x="257" y="179.9">GND</text>
<text x="303.5" y="176.1">10n</text>
<text x="241.8" y="182.5">GND</text>
<text x="299" y="185">GND</text>
<text x="174.1" y="188.8">Input</text>
<text x="180.1" y="188.8">R-4</text>
<text x="180.6" y="186.3">J13</text>
<text x="200.8" y="186.3">470k</text>
<text x="201.3" y="188.8">R22</text>
<text x="180.6" y="202.8">J14</text>
<text x="200.8" y="202.8">470k</text>
<text x="174.1" y="205.3">Input</text>
<text x="180.1" y="205.3">R-5</text>
<text x="201.3" y="205.3">R25</text>
<text x="58.3" y="214">D2</text>
<text x="66" y="214">R2</text>
<text x="55.5" y="216.5">LED RED</text>
<text x="65.5" y="216.5">10k</text>
<text x="80.6" y="220.3">R11</text>
<text x="114.2" y="218.8">+18V</text>
<text x="174.1" y="221.8">Input</text>
<text x="180.1" y="221.8">R-6</text>
<text x="180.6" y="219.3">J15</text>
<text x="200.8" y="219.3">470k</text>
<text x="201.3" y="221.8">R26</text>
<text x="80.2" y="222.9">220r</text>
<text x="59.7" y="229.1">D5</text>
<text x="59.7" y="231.7">1N5819</text>
<text x="73.9" y="232">100n</text>
<text x="73.9" y="229.5">C15</text>
<text x="96.8" y="232">100n</text>
<text x="96.8" y="229.5">C14</text>
<text x="108.2" y="232">C3</text>
<text x="108.2" y="229.7">47u</text>
<text x="119.6" y="232">C19</text>
<text x="119.6" y="229.7">47u</text>
<text x="34.6" y="234.5">DC jack</text>
<text x="39.4" y="237.1">J1</text>
<text x="43.4" y="234.5">18V</text>
<text x="58.3" y="244.4">D4</text>
<text x="66" y="244.4">R1</text>
<text x="128.1" y="243.4">100n</text>
<text x="130.4" y="240.9">C2</text>
<text x="141.8" y="244.3" transform="rotate(-90 141.8 244.3)">V+</text>
<text x="142.8" y="244.7">U1E</text>
<text x="55" y="247">LED BLUE</text>
<text x="65.5" y="247">10k</text>
<text x="128.1" y="251.1">100n</text>
<text x="130.4" y="248.5">C4</text>
<text x="141.8" y="248.8" transform="rotate(-90 141.8 248.8)">V-</text>
<text x="142.8" y="247.2">TL084</text>
<text x="119.9" y="252.3">GND</text>
<text x="59.7" y="259.6">D1</text>
<text x="59.7" y="262.2">1N5819</text>
<text x="73.9" y="259.9">C1</text>
<text x="73.9" y="262.5">100n</text>
<text x="96.8" y="262.5">100n</text>
<text x="96.8" y="259.9">C18</text>
<text x="108.2" y="262.5">C6</text>
<text x="108.2" y="260.2">47u</text>
<text x="119.6" y="262.5">C5</text>
<text x="119.6" y="260.2">47u</text>
<text x="34.6" y="265">DC jack</text>
<text x="39.4" y="267.6">J2</text>
<text x="43.4" y="265">18V</text>
<text x="80.2" y="269.1">220r</text>
<text x="80.6" y="271.6">R12</text>
<text x="114.2" y="273.2">-18V</text>
</g>
<g font-size="1.8" fill="#0000c2">
<text x="254.4" y="112.4">Better</text>
<text x="261.2" y="112.4">to</text>
<text x="263.4" y="110.3">Dual/stereo</text>
<text x="264.3" y="112.4">use</text>
<text x="268.7" y="112.4">A100k</text>
<text x="275.6" y="112.4">(log)</text>
<text x="276" y="110.3">pot.</text>
<text x="258.4" y="114.4">but</text>
<text x="260.8" y="116.5">harder</text>
<text x="262.6" y="114.4">log</text>
<text x="266.7" y="114.4">dual</text>
<text x="268.1" y="116.5">to</text>
<text x="271.1" y="116.5">come</text>
<text x="272" y="114.4">pots</text>
<text x="277.2" y="114.4">are</text>
<text x="277.3" y="116.5">by.</text>
</g>
<g font-size="1.8" fill="#840084">
<text x="29.3" y="221.8">Positive</text>
<text x="37.9" y="221.8">voltage</text>
<text x="45.9" y="221.8">source</text>
<text x="31.7" y="249.5">POSITIVE GROUND!</text>
<text x="28.9" y="252.1">Negative</text>
<text x="38.2" y="252.1">voltage</text>
<text x="46.3" y="252.1">source</text>
</g>
<g font-size="1.8" fill="#0f0f0f">
<text x="46.3" y="224.5">2 +</text>
<text x="46.3" y="255">2 +</text>
</g>
<g font-size="1.4" fill="#006464">
<text x="219.2" y="82.5">U1A</text>
<text x="219.2" y="81">TL084</text>
<text x="266.2" y="83.5">TL084</text>
<text x="266.2" y="85.1">U1B</text>
<text x="219.2" y="166.3">U1D</text>
<text x="219.2" y="164.8">TL084</text>
<text x="266.2" y="167.4">TL084</text>
<text x="266.2" y="168.9">U1C</text>
</g>
</svg>
